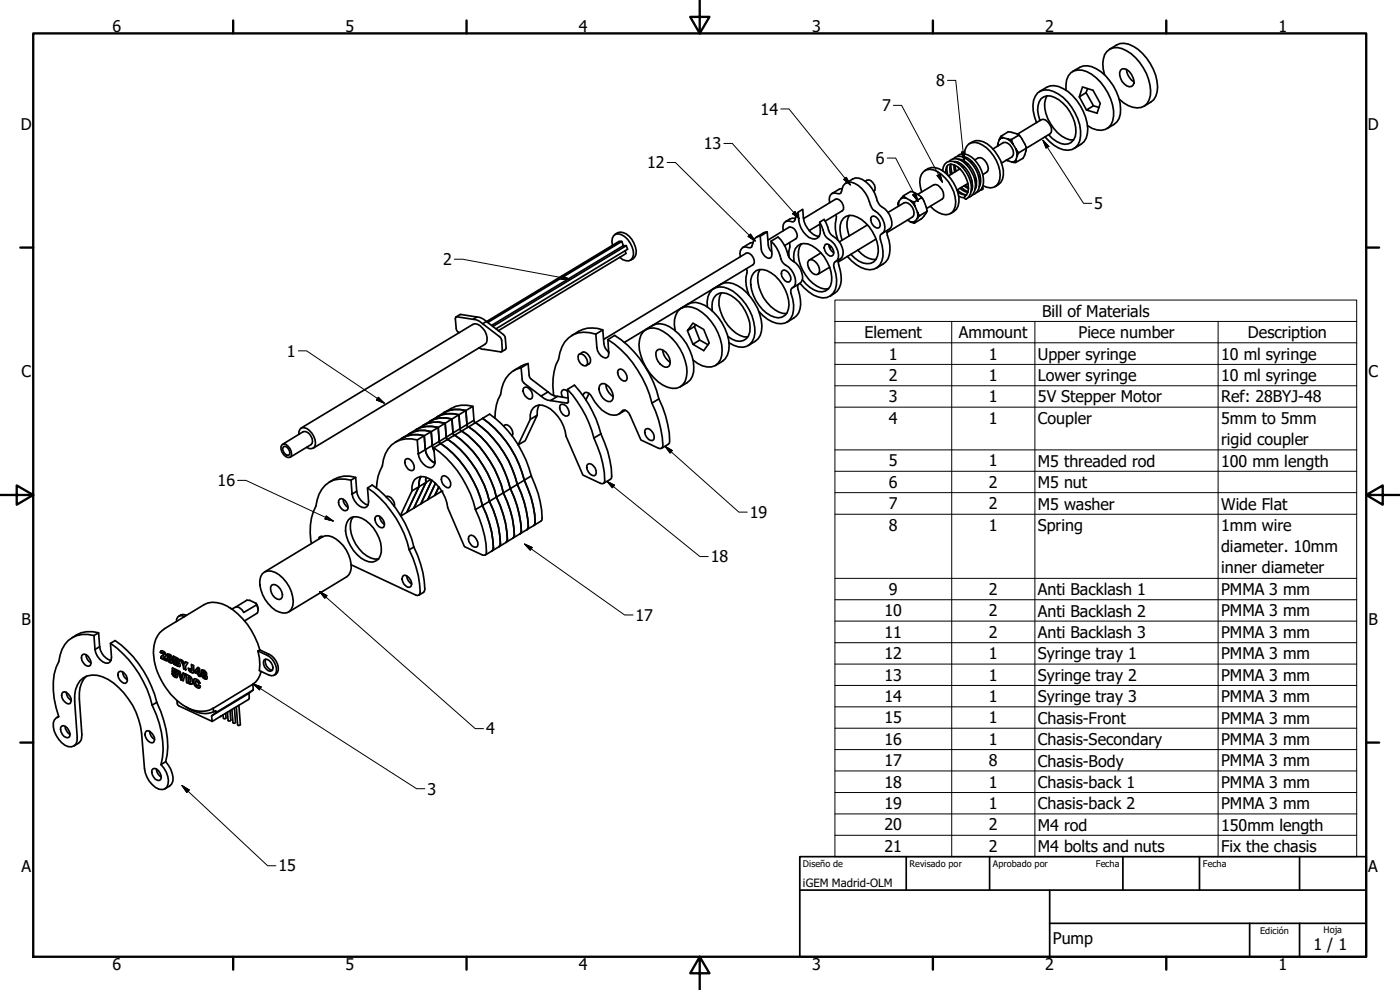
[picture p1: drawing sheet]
<svg xmlns="http://www.w3.org/2000/svg" width="420mm" height="297mm" viewBox="0 0 420 297" stroke-linecap="round" stroke-linejoin="round" font-family="sans-serif">
<!-- layer: Visible (ISO) -->
<g fill="none" stroke="#000" stroke-width=".51">
<path d="M333 14.8l2.1-1.3a4.9 4.9 0 0 1 5 .4 15 15 0 0 1 7.2 13.6 5.4 5.4 0 0 1-4 4.4M311.1 36.8a9.8 9.8 0 0 1-.4-7.9 3.9 3.9 0 0 1 5.5-1.4 14.8 14.8 0 0 1 8.1 13.3 4.2 4.2 0 0 1-2.1 3.9 4.2 4.2 0 0 1-4.4-.3l-1.4-.8-2.8-2.5M312 27.5a5.6 5.6 0 0 1 7.1-.9 14.9 14.9 0 0 1 7.2 13.6 5.5 5.5 0 0 1-4 4.4M312.1 36.2a6.7 6.7 0 0 1 .3-6.6 3.3 3.3 0 0 1 4.1-.3 11.7 11.7 0 0 1 6.2 11.6 3.4 3.4 0 0 1-5.6 1.6l-2.4-2.1M314.2 28.8a8.5 8.5 0 0 0 1.1 8.3 10.3 10.3 0 0 0 5.8 4.9h1.1M319.9 27.1a5.4 5.4 0 0 1 2.4-5.8 6.4 6.4 0 0 1 6.7 2.1 15.5 15.5 0 0 1 5.2 11.4 4.2 4.2 0 0 1-2 3.8 4.2 4.2 0 0 1-4.4-.1l-1.4-.8M321.9 21.4l2.1-1.2a4.9 4.9 0 0 1 5 .4 14.9 14.9 0 0 1 7.2 13.6 5.5 5.5 0 0 1-4 4.4M323.9 29.1l1-3 3.1 1 2.2 3.9-1 3-3.1-1 2.1-1.3 1.6 .5M326.4 26.6l-.5 1.2M328.2 31.7l-2.3-3.9-2 1.3 2.2 3.9M331.5 22.4a7.5 7.5 0 0 1 .7-7 4.4 4.4 0 0 1 5.9-.2 15.2 15.2 0 0 1 7.1 13.4 3.9 3.9 0 0 1-5.3 3.6l-2.7-1.4-1.3-1.1M336.3 21.1a1.7 1.7 0 0 1 2.6 .3 4.2 4.2 0 0 1 1.1 4.2 1.7 1.7 0 0 1-2.6-.4 3.9 3.9 0 0 1-1.1-4.1z"/>
<path d="M338.1 20.9a4.9 4.9 0 0 0 2.2 3.7M252.7 56.6l-.9 .2-2.1 1.3M253.8 55l2.1-1.3a3.5 3.5 0 0 1 3.9 .8 10 10 0 0 1 3.5 5.7 4 4 0 0 0 2.3 2.5 5.4 5.4 0 0 1 1.8 5.5l-2.6 1.8M259.7 54.4l.5-.3a1.92 1.92 0 0 1 2.2 1.4l.2 1.6-.3 .4M270.4 59.5l-.7 .9M271.1 58.7l.8 .7-1.5 .1zM271.1 58.7l2.2-1.2a5.9 5.9 0 0 1 4.8 6.1l-.2 .3a7.3 7.3 0 0 1-3.5 3.1M271.9 59.4l1.3 .8M275.4 58.3l4.8-2.8a2.1 2.1 0 0 1 2.5 1.4 2.33 2.33 0 0 1 .1 2.8l-4.7 2.8M276.4 59l.5 .6M276.6 57.6a6 6 0 0 1 .6-6.1 3.5 3.5 0 0 1 4.2 0 11.4 11.4 0 0 1 5.3 10.3 3.1 3.1 0 0 1-5.1 1.9l-2.4-1.8M276.6 59.3l-2.2 1.3"/>
<path d="M277.6 51.2a4.1 4.1 0 0 1 5.3 0 11.9 11.9 0 0 1 4.9 9.4 3.8 3.8 0 0 1-2.5 3.5M282.9 51.2a2.66 2.66 0 0 1 1.3-2.6 2.66 2.66 0 0 1 2.9 .2 9 9 0 0 1 4.2 9.3l-.5 .9-.8 .7-.5-.2-.1-.3a4 4 0 0 0 .9-4.9 6.9 6.9 0 0 0-4.7-5 1.53 1.53 0 0 0-1.8 1.7v1M284.2 49.8v1.3l.2 1.5M284.8 48.4a3.5 3.5 0 0 1 5.2 1 8.5 8.5 0 0 1 2.5 7.9l-1.1 1.6-.8 .4M285.8 52.1l-.4-2.8a4.2 4.2 0 0 0-.1 3.1M286.1 47.7a2.94 2.94 0 0 1 4.2 .2 8.8 8.8 0 0 1 3.5 8.7l-1.2 1.6-.8 .3M286.3 49.5l.2 2.1M286.4 48.5a5.8 5.8 0 0 1 4.7 4l.7 2.4a3.7 3.7 0 0 1-.3 2.6M286.5 48.6h.1M286.6 49.6l.4 1.8M287.3 46.9a2.94 2.94 0 0 1 4.2 .2 8.9 8.9 0 0 1 3.5 8.8l-.5 .9-1.5 1M287.3 57l1.2 1 1.3 .5"/>
<path d="M287.5 57.7l1.4 .6 1.2 .2M287.5 48.7v.3M287.6 47.8a6.3 6.3 0 0 1 5 4.8l.5 1.6v1.5l-.4 1.1M287.6 50.2l.2 .6M287.7 58.9l1.7 .5M287.7 47.8h.1M288.1 56.5l1.2 .8 1.1 .4M288.1 50.7l-3.4 2.1M288.5 56.2l2 1.4M288.9 47a5.8 5.8 0 0 1 4.6 4l.6 1.7 .2 1.5-.4 1.9M289.3 55.8l1.3 .8M289.3 50l-.4 .2"/>
<path d="M289.4 46.2a3 3 0 0 1 4.4-3.2 11 11 0 0 1 6.2 10.8 2.84 2.84 0 0 1-3.8 2.4l-1.2-.5M289.4 47.1v.2M289.7 48.5l.2 .8M289.8 55.5l.8 .7M290.5 55l-3.3 2M290.5 49.2l-.4 .3M290.9 43.1a4.7 4.7 0 0 1 6.5 1 10.5 10.5 0 0 1 3.5 9.7l-.5 .9-1.8 1.3M291.5 56.8h.2M291.5 56.9l.2 .1M291.5 55.7l.3 .2M291.7 54.3l-.4 .3M291.7 48.4l-.4 .4"/>
<path d="M292.5 48l1-.6a2.1 2.1 0 0 1 2.5 1.4 2.12 2.12 0 0 1 .1 2.9l-1.1 .7M292.7 56.2h.2M292.9 53.6l-.4 .2 .6 .5M294 55.1l.2 .1M294.1 52.9l-.3 .2M294.8 56.1l.2 .6-.5 .1M294.9 56.8l-.6 .3M298 44.7l3.1-1.9a2.99 2.99 0 0 1 2.9 3.9l-.3 .4-3.2 1.8M299.5 43.7v-.6l-.1 .8M299.9 41.9l-.4 1.2M300.4 40.9l.7 .4-.7 .2-.5 .4zM300.4 40.9l2.2-1.4a4.8 4.8 0 0 1 4.9 3.7l.3 .6a4.6 4.6 0 0 1-.8 3.7l-2.2 1.3"/>
<path d="M301.1 41.3l1.3 .4M302 48.1l.4 .1-.3-.1M302.4 41.7l1.2 .1 .4 1.4zM302.4 48.2l1.3 .4M303.7 48.6l.7-.1 .5-.4-.1 .7zM304 43.2l.9 1.6M304.9 44.8l.9 1-.6 1zM305.2 46.8l-.3 1.3M305.4 40.2l7.1-4.3a2.1 2.1 0 0 1 2.5 1.4 2.12 2.12 0 0 1 .1 2.9l-9.3 5.6M305.6 40.4l.5 .4M305.8 40.6l-2.2 1.2M307.9 44.1l.1 .5"/>
<path d="M183.8 73.6a2.38 2.38 0 0 1 1.7-3.4 6.1 6.1 0 0 1 4.4 7.1 1.9 1.9 0 0 1-3 .6l-.9-.7M184.5 70.3a2.88 2.88 0 0 1 4.3 .6 5.9 5.9 0 0 1 1.8 6.1l-1.4 1.1M186.6 72.4l.5 1.3-39.6 23.9M187.1 73.7h.9l-40.1 24.3M187.6 75.2l.3 .9-38.4 23.1M188 73.7l.3 1.1-39.5 23.9M225.9 72.8l-.9 .2-2.1 1.3M228.2 70.9a2.59 2.59 0 0 0-2.5 2.7l-.1 .6-.5 .1a2.31 2.31 0 0 0-2.5 .3l-.4 .6v1.8M230.3 69.6h-.7l-2.6 1.6M230.4 72.1l6.4-3.9a2.34 2.34 0 0 1 2.1 3.4l-3.4 2.1M231.4 72.4a12.2 12.2 0 0 1 3.3 6.1l.5 .6a6.3 6.3 0 0 1 3.5 6.1l-.3 .7a1.6 1.6 0 0 0-1 2.2 8.8 8.8 0 0 1-.1 7.5 4 4 0 0 1-5.5 1l-2.8-1.9-1.3-1.3M231.6 75.6l-.9-1.4-.4-4.6-2.1 1.3 .3 3.8a3.3 3.3 0 0 0 2.3 2.8l.5-.2 .3-.4-.2-4.5 2.1-1.3a12.2 12.2 0 0 1 3.3 6.1l.5 .6a6.5 6.5 0 0 1 3.6 5.9l-.8 1.3"/>
<path d="M236.9 72.8l.1 1.3-.3 1.4 .1 1.6M238.3 78.5a4.6 4.6 0 0 1 2-5.3 5 5 0 0 1 4.7 1.4 10.9 10.9 0 0 1 4.2 11.2 3.2 3.2 0 0 1-4.8 1.2l-2.5-1.7-1.1-1.4M238.7 65.6l-.8-.1-.7 .1-1.4 .9M239.5 63.7l-.4 .6-.5 1.6-.6 .7a2.01 2.01 0 0 0-2.9 .8v1.9M240.5 73.1a7.6 7.6 0 0 0 .4 8 9.8 9.8 0 0 0 6.7 5.6l1.1-.1M241.2 65.6l9.5-5.8a1.97 1.97 0 0 1 2.3 1.8l.1 1.3-.3 .3-5.2 3.1M242.7 78.2a1.78 1.78 0 0 1 2.5 .8 2.71 2.71 0 0 1 .5 3.1 1.67 1.67 0 0 1-2.5-.8 2.8 2.8 0 0 1-.5-3.1zM245.9 70.9a6.1 6.1 0 0 1-4.8-5.6l-.2-2.5-1.4 .9a8.4 8.4 0 0 0 3.3 7.5 2.09 2.09 0 0 0 2.5 .3 2.09 2.09 0 0 0 .9-2.4l-.2-2.4 1.3-.9 1.1 2.3a4.1 4.1 0 0 0 2.5 3.4 5.2 5.2 0 0 1 1.8 5.6l-1.8 1.4M246 66.7l1 2.3a4.2 4.2 0 0 0 2.6 3.4 4.9 4.9 0 0 1 1.6 5.8 1.54 1.54 0 0 0-.9 2.1 8.7 8.7 0 0 1-.2 7.6 3.8 3.8 0 0 1-4.5 1.2 12.3 12.3 0 0 1-5.5-4.1M246 67.3l-3.2 1.9M246.4 75.9l-3.5 2.1M247.7 73.3a2.19 2.19 0 0 1 2.5 2.1l-.2 1.2-.4 .2a2.38 2.38 0 0 1-1.9-3.5z"/>
<path d="M248.7 73.4a3.2 3.2 0 0 0 1.6 2.5M249 60.8a2.01 2.01 0 0 1 1.6-2.9l1.3 .3 .4-.2 .2-.5a2.66 2.66 0 0 1 3-2.8 8.6 8.6 0 0 1 5.7 6.8 3.7 3.7 0 0 0 2.3 2.4 5.1 5.1 0 0 1 1.7 5.8 1.55 1.55 0 0 0-1 2.2 8.9 8.9 0 0 1-.1 7.5 4.2 4.2 0 0 1-5.7 .8l-1.4-.8-2.7-2.5M249.5 74l-.5 .3M250.8 64.4l.2 .7a11.4 11.4 0 0 0 .5 7M251.8 77.9a3.3 3.3 0 0 0 .4 3.2 6.1 6.1 0 0 1-3.1 7.8M252.7 72.1a7 7 0 0 1 .4-6.6 3.3 3.3 0 0 1 4.1-.4 12.1 12.1 0 0 1 6.4 10.5 3.3 3.3 0 0 1-4.6 3.3l-1.3-.6-2.4-2M254.9 64.6a6.7 6.7 0 0 0-.1 6.2M257.4 75a6.9 6.9 0 0 0 5.5 2.8M260.3 67.5l-8.4 5.1M261.7 64.9a2.35 2.35 0 0 1 2.3 3.3 1.43 1.43 0 0 1-2.1-.8 1.86 1.86 0 0 1-.2-2.5zM262.9 71.7l-11.3 6.9M266.4 69.1a3.1 3.1 0 0 0 .4 3.1 6.3 6.3 0 0 1-3.8 8.2"/>
<path d="M266.5 63.7l4.8-2.8a2.9 2.9 0 0 1 2.9 3.8l-.4 .4-7.6 4.7M269.7 60.4l-.1 1.4-.1-.9zM272.4 66l.8 .5M273.2 66.5l.8 .2 .6-.3-.2 .6zM273.2 60.2l1.2 .4 .2 1.4zM274.6 62l.7 1.6M275.3 63.6l.7 1.1-.7 .8zM275.3 65.5l-.7 .9M278.2 63.2v.2l-2.2 1.3M136.8 95.1l1.4-.8 4.9 .8M142 95.8l1.9 .6 .9 .7M143.1 95.1l-1.1 .7-5.2-.7-.1 .5 .2 2.9a1.43 1.43 0 0 0 .9 1.3"/>
<path d="M143.1 95.1l.9 .1 2 1.2M146 96.5l39.9-24.1h.7l-40.2 24.4M180.9 99a9.1 9.1 0 0 0-9.3 1.7M193 99.6a4.4 4.4 0 0 1 6-.2 15.5 15.5 0 0 1 7.2 12.2 4.5 4.5 0 0 1-3.3 4.9 8 8 0 0 1-6.7-3.2 14.4 14.4 0 0 1-4.2-11.5l.3-1.2zM193.8 98.9a5.9 5.9 0 0 1 8.5 .1 15.1 15.1 0 0 1 5.9 12.7 5.5 5.5 0 0 1-4 4.4M202.6 99.2a6.3 6.3 0 0 1 1.7-6.6 5.5 5.5 0 0 1 6.5 1.2 14.9 14.9 0 0 1 5.8 12.9 3.9 3.9 0 0 1-5.8 3.1l-2.8-1.7M204.4 92.5a5.9 5.9 0 0 1 8.5 .1 14.8 14.8 0 0 1 5.8 12.7 5.6 5.6 0 0 1-3.9 4.4M206.3 99.2l1.7 4.1M208.4 98l-2.1 1.2 1.7-2.2 3.2 1.9 1.7 4-1.7 2.3-3.2-1.9 2-1.3 2.5 1.4M208.4 98l1.6 4M208.8 97.5l-.4 .5M212.3 92.1a5.2 5.2 0 0 1 2.4-5.8 6.3 6.3 0 0 1 6.6 2.1 14.1 14.1 0 0 1 5 12.9 4 4 0 0 1-6.1 2.3l-1.4-.7"/>
<path d="M213.7 93.3a4.6 4.6 0 0 1 2.1-5.3 7.4 7.4 0 0 1 7.1 4 9.3 9.3 0 0 1 1.8 8.7 3.3 3.3 0 0 1-5 1.1l-1.3-.8M214.2 86.6a6.1 6.1 0 0 1 8.6 0 14.8 14.8 0 0 1 5.7 12.7 5.5 5.5 0 0 1-4 4.4M216.5 87.9a7.2 7.2 0 0 0 .2 6.8 11.1 11.1 0 0 0 6.6 6.4h1.1M224 80.6l.2 1.3a9.7 9.7 0 0 0 .6 6.7M226.2 81.9a3.3 3.3 0 0 1 4-.7 11.7 11.7 0 0 1 6.4 11.6 3.3 3.3 0 0 1-5.4 1.9 12.1 12.1 0 0 1-5.9-10.6l.3-1.2zM228.1 80.9a7 7 0 0 0 .2 6.8 10.5 10.5 0 0 0 6.6 6.3l1.2 .1M234.9 81.1a2.3 2.3 0 0 1 2.2 3.3l-.4 .2a2.69 2.69 0 0 1-2.1-3.1zM239.6 85.3a3.3 3.3 0 0 0 .4 3.1 6.2 6.2 0 0 1-3.8 8.2M240.1 85l-2.1 1.3M249 80.2l-3.5 2.1M143.8 104.4l.8 .4 5.7 .8 .4-.3-.1-3.2-.4-.8-5.4-4.2 1.2-.7 5.1 4 .5 .6 .2 3.7-1.2 .8M156.4 110.3a8.1 8.1 0 0 0-6.2 8 13.8 13.8 0 0 0-1.7 7.1"/>
<path d="M156.4 110.3l2.1-1.2 .3 3.5 .3 .8 5.4 4.2-2.1 1.3-5.1-3.9-.5-.7zM157.4 116.3a1.8 1.8 0 0 1 2.1 1.2 1.57 1.57 0 0 1-.2 2.2 2.67 2.67 0 0 1-2.3-3.1zM158.5 109.1l-1.1 .3-3.3 1.8M162.4 118.9l1.9 1.2 .9 .1M164.5 117.6l.9 .7 1.9 .6M170.3 116.8a34.3 34.3 0 0 1 7.9 14.6M170.4 117.4l-1.2-.5-.5 .2-.2 .6 .3 1.5M170.5 119.4l-3.2-.5-2.1 1.3 5.2 .7 .2-.5-.3-3.6 2.1-1.2a34.3 34.3 0 0 1 7.9 14.6M173.6 106.5a1.37 1.37 0 0 1 2.1 .6 1.87 1.87 0 0 1 .3 2.6 2.32 2.32 0 0 1-2.4-3.2zM173.9 106.3l.9-.6a1.7 1.7 0 0 1 2 1.1 1.85 1.85 0 0 1 0 2.3l-.9 .6M176.8 118l-1 2M178.8 100.3l.3 4a3.6 3.6 0 0 0 2.6 3.1l.6-.2 .3-.5-.2-4.8 2.1-1.3a31.3 31.3 0 0 1 13.2 19.1 28.7 28.7 0 0 1 3.2 13.2l-2.4 1.6"/>
<path d="M178.8 100.3l2.1-1.3 .3 4a3.9 3.9 0 0 0 1.5 2.7M178.8 100.3a7.7 7.7 0 0 0-10.1 3.8l-1.1 3.7a17 17 0 0 0-1.4 10.9M180.1 115.4a1.81 1.81 0 0 1 2.7 .7 3.7 3.7 0 0 1 .8 4.1 1.95 1.95 0 0 1-2.6-.7 3.7 3.7 0 0 1-.9-4.1zM181.2 101.8l42.7-25.8a2.4 2.4 0 0 1 2.4 3l-.3 .4-38.6 23.3M181.9 115.4a4.3 4.3 0 0 0 2.1 3.6M182.4 101.9a31.6 31.6 0 0 1 13.2 19.1 28.7 28.7 0 0 1 3.2 13.2l-.7 .4-.5-.1-5.3-2.5-3.2-7.4a2.15 2.15 0 0 0-2.1-1.6 3.5 3.5 0 0 1-5.2 .8 13.5 13.5 0 0 1-4.6-5.3l-1.2-.8-.8 .4-.3 .6M182.7 105.6h-.1M185.7 110.9a1.71 1.71 0 0 1 2.1 1.2 1.46 1.46 0 0 1-.2 2.2 2.69 2.69 0 0 1-2.2-3.1zM197.2 105.1a1.89 1.89 0 0 1 2.6 .6 3.7 3.7 0 0 1 1 4.1 1.85 1.85 0 0 1-2.7-.6 3.6 3.6 0 0 1-.9-4.1zM197.7 119.7l-2.1 1.3M198.9 105a4.9 4.9 0 0 0 2.2 3.7M84.6 133.5a1.66 1.66 0 0 1 2.4 1 1.93 1.93 0 0 1 0 2.7 2.61 2.61 0 0 1-2.4-3.7z"/>
<path d="M84.8 133.3l6.2-3.8a2.63 2.63 0 0 1 2.3 3.9l-6.2 3.8M85.2 134a1.85 1.85 0 0 1 1.7 2.4l-.4 .2a1.83 1.83 0 0 1-1.3-2.6zM89.7 130.4a1.58 1.58 0 0 1 .5-1.8 1.58 1.58 0 0 1 1.9 0 5.1 5.1 0 0 1 2.5 5.2 1.61 1.61 0 0 1-2.6 .4M90.4 128.4l51.5-31.1a2.4 2.4 0 0 1 2.9 1.1 4.5 4.5 0 0 1 1.2 4.5l-52 31.6M121.9 137.7a1.71 1.71 0 0 1 2.1 1.2 1.46 1.46 0 0 1-.3 2.3 2.69 2.69 0 0 1-2.2-3.1zM125.2 132a8 8 0 0 0-10.5 7.8 13.7 13.7 0 0 0-1.7 6.7M125.2 132l2.1-1.3 .3 4.2-2.1 1.3zM127.3 130.7a8.3 8.3 0 0 0-6.6 .7M127.3 130.7l2.1-1.2 .3 4.2-2.1 1.2zM127.6 134.9a5.4 5.4 0 0 0 2.9 4M129.4 129.5a8 8 0 0 0-6.6 .7M129.4 129.5l2.1-1.2 .3 4.1-2.1 1.3z"/>
<path d="M129.7 133.7l.6 1.7M130.2 134.4a31.4 31.4 0 0 1 12.5 18.5M131.2 125.1l-12.6 7.6M131.5 128.3a8.7 8.7 0 0 0-6.6 .6M131.5 128.3l2.1-1.3 .3 4.2-2.1 1.2zM131.8 132.4l.2 .9M132.3 133.1l-2.1 1.3 .4 4.1a1.6 1.6 0 0 1-.9 1.7 1.6 1.6 0 0 1-1.9-.3 5.4 5.4 0 0 1-2.3-3.7M132.3 133.1a32.1 32.1 0 0 1 12.5 18.6M133.2 123.8l-2 1.3M133.6 127a8.6 8.6 0 0 0-6.6 .6M133.6 127l2-1.3 .4 4.2-2.1 1.3zM133.9 131.2l.2 .8"/>
<path d="M134.4 131.8a32.1 32.1 0 0 1 12.5 18.6 26.7 26.7 0 0 1 3.2 13.2l-.3 .4M135.6 125.7a8.5 8.5 0 0 0-6.5 .7M135.6 125.7l2.1-1.3 .3 4.2-2 1.3zM136 129.9l.2 .8M136.5 130.5a32.1 32.1 0 0 1 12.5 18.6 26.7 26.7 0 0 1 3.1 13.3l-.2 .3M136.5 130.5l-4.2 2.6M137.7 124.4a8.5 8.5 0 0 0-6.5 .7M137.7 124.4l2.1-1.2 .3 4.2-2.1 1.2zM138 128.6l.3 .9M138.6 129.3a32.2 32.2 0 0 1 12.5 18.6 26.7 26.7 0 0 1 3.1 13.2l-.3 .4M138.6 129.3l8.3-5a32.2 32.2 0 0 1 12.5 18.5M138.6 129.3l-2.1 1.2"/>
<path d="M139.8 123.2a8.7 8.7 0 0 0-6.6 .6M139.8 123.2l2.1-1.3 .3 4.2-2.1 1.3zM140.1 127.4l.2 .8M140.7 128.1a32.2 32.2 0 0 1 12.5 18.5 28.7 28.7 0 0 1 3.1 13.3l-.3 .3M141.9 121.9a9.3 9.3 0 0 0-8.7 1.9M142.2 126.1l.2 .9M142.7 126.8a32.2 32.2 0 0 1 12.6 18.5 28.7 28.7 0 0 1 3.1 13.3l-.3 .3M144.8 125.5a32.2 32.2 0 0 1 12.6 18.6 28.7 28.7 0 0 1 3.1 13.2l-.3 .4M151.2 127.9l.3-.4a2.38 2.38 0 0 1 2.2 3.3M159.1 125.8a3.3 3.3 0 0 1 1.1-3.6 3.3 3.3 0 0 1 3.8-.2 11.5 11.5 0 0 1 5.9 8.9l5 11.6 5.3 2.5h1l.2-.4a28.7 28.7 0 0 0-3.2-13.2M159.1 125.8l2.1-1.2-3.6 7.7-2.1 1.2zM161.8 121.5l-.4 .9-.2 2.2"/>
<path d="M168.3 121.3a2.35 2.35 0 0 1 2.3 3.3 1.35 1.35 0 0 1-2.1-.7 1.95 1.95 0 0 1-.2-2.6zM176.5 139.2a1.8 1.8 0 0 1 2.1 1.2 1.57 1.57 0 0 1-.2 2.3 2.67 2.67 0 0 1-2.3-3.1zM180.3 130.2a29.1 29.1 0 0 1 3.2 13.2l-2.4 1.6M180.3 130.2l-2.1 1.2M187.6 123.1l-1.8 1.1M193.9 128.7a1.78 1.78 0 0 1 2.1 1.3 1.48 1.48 0 0 1-.2 2.2 2.67 2.67 0 0 1-2.3-3.1zM102 149.7a2.35 2.35 0 0 1 2.3 3.3 1.35 1.35 0 0 1-2.1-.7 1.94 1.94 0 0 1-.2-2.6zM103 149.8a2.9 2.9 0 0 0 1.5 2.5M104.6 155.9a3.2 3.2 0 0 1 4-.4 11.3 11.3 0 0 1 5.8 10.2 3.1 3.1 0 0 1-4.9 2.4 11.4 11.4 0 0 1-5.7-10.1zM105.3 144.1a7.6 7.6 0 0 0-10.1 5.9l-.4 1.9a16.4 16.4 0 0 0-1.3 11.2M105.3 144.1l1.4-.9 .4 4.2-1.4 .9zM105.7 148.3a4.6 4.6 0 0 0 3.8 4l.6-.3 .4-.6 .1-.9-.3-4.1 1.4-.9a32.1 32.1 0 0 1 12.5 18.6"/>
<path d="M106 155.1a6.3 6.3 0 0 0 0 6.6 9.5 9.5 0 0 0 6.5 6.1l1.1-.1M106.7 143.2a8.5 8.5 0 0 0-8 1.5M107.1 147.4a4.8 4.8 0 0 0 3.4 4.1M110.3 146.4a32.2 32.2 0 0 1 12.5 18.6M112.9 154.9a1.78 1.78 0 0 1 2.2 1.2 1.48 1.48 0 0 1-.3 2.3 2.67 2.67 0 0 1-2.2-3.2zM113.9 154.9a3.1 3.1 0 0 0 1.5 2.4M115.9 149a2.33 2.33 0 0 1 2.5 2.9M120.2 154.6l3.4-7.3 2.1-1.3-3.6 7.7-1.8 1.1M123.6 147.3a3.6 3.6 0 0 1 2.6-4.3 8.1 8.1 0 0 1 6.6 4.8l.8 1.5 .8 3 5 11.7 5.3 2.5 .5 .1 .7-.4a28.3 28.3 0 0 0-3.2-13.3M125.7 146l2.1-1.2-3.6 7.6-2.1 1.3zM126.3 143l-.6 1.9v1.1M127.8 143.2v1.6"/>
<path d="M127.8 144.8l-3.6 7.6 2.1-1.2 3.3-7.1-3.3 7.1 2.1-1.3 2.3-4.9-2.3 4.9 2.1-1.3 1.2-2.5-1.2 2.5 2.1-1.2M129.2 143.9l-1.4 .9M132.8 142.9a2.28 2.28 0 0 1 2.3 3.1l-.4 .4a2.43 2.43 0 0 1-1.9-3.5zM144.8 151.7a26.7 26.7 0 0 1 3.2 13.2l-.3 .4M144.8 151.7l-2.1 1.2M159.4 142.8a28.7 28.7 0 0 1 3.2 13.3l-8.7 5.4M159.4 142.8l-14.6 8.9M78.7 172.1a3.2 3.2 0 0 1 3.9-.3 10.2 10.2 0 0 1 5.3 9.9 2.69 2.69 0 0 1-4 2 9.8 9.8 0 0 1-5.7-10.7zM79.4 171.6l17.4-10.5a3.8 3.8 0 0 1 4 .6 10 10 0 0 1 4.4 9.9l-.5 .9-.7 .6-17.4 10.5M81.5 175.6a2 2 0 0 1 2.6 1 2.05 2.05 0 0 1-.2 3.3 3.1 3.1 0 0 1-2.4-4.3zM96.9 161h-.8l-.5 .8M121 172.7a2.19 2.19 0 0 1 2.5 2l-.2 1.2-.4 .3a2.38 2.38 0 0 1-1.9-3.5z"/>
<path d="M122 172.8a3.2 3.2 0 0 0 1.6 2.4M122.8 165a26.7 26.7 0 0 1 3.2 13.2l-.3 .3h-.9l-19.4-9M124.2 164.1a26.7 26.7 0 0 1 3.2 13.2l-.3 .4-1.4 .8M124.2 164.1l-1.4 .9M141 160.7a2.35 2.35 0 0 1 2.3 3.2 1.43 1.43 0 0 1-2.1-.7 1.86 1.86 0 0 1-.2-2.5zM151.9 162.7l-6.3 3.8M153.9 161.5l-2 1.2M24.8 196.4a2.35 2.35 0 0 1 2.3 3.2 1.43 1.43 0 0 1-2.1-.7 1.86 1.86 0 0 1-.2-2.5zM25.8 196.5a2.94 2.94 0 0 0 1.5 2.4M28.2 190.7a7.7 7.7 0 0 0-10.2 5.9l-.3 1.9a19.1 19.1 0 0 0-.9 13.8l.9 2.8a2.39 2.39 0 0 0-1.7 2.9 7.6 7.6 0 0 0 4.4 6 2.21 2.21 0 0 0 2.8-2.8l-.8-10.6a7.8 7.8 0 0 1 2.6-7.2 6.9 6.9 0 0 1 7.4 .4 22.4 22.4 0 0 1 10.1 16.1l.9 10.8a7.6 7.6 0 0 0 4.3 6.1 1.91 1.91 0 0 0 2.7-1.5 6.6 6.6 0 0 0-2.1-5.9M28.5 194.9a4.5 4.5 0 0 0 3.9 4.1l.6-.3 .3-.7 .2-.8-.4-4.2 1.4-.8a32.2 32.2 0 0 1 12.6 18.5M29.6 189.9a8.8 8.8 0 0 0-8 1.5"/>
<path d="M29.9 194a4.8 4.8 0 0 0 3.4 4.2M29.9 194l-.3-4.1-1.4 .8 .3 4.2M29.9 194l-1.4 .9M33.1 193a32.2 32.2 0 0 1 12.6 18.6M48.1 195.8l.2-.5a1.18 1.18 0 0 1 1.2 .4 1.18 1.18 0 0 1 .1 1.3l-.6 .3 .9 .4 .1 .6-1.7-.8M48.1 195.8l.7 .3 .1-.3 .2 .2a.79 .79 0 0 1-.7 1l-.1 .5M48.1 195.8l.7 .2M48.3 197.5l1.7 .7M48.4 195.3l-.2 .5M48.7 196.7l-.4 .7M48.8 195.8l.5 .3-.2 .4M49.1 197.2h.1"/>
<path d="M49.6 197l-.4 .2M50.2 196.3a1.04 1.04 0 0 1 1.1 .3 1.04 1.04 0 0 1 .2 1.1l.3 .5v.5a1.15 1.15 0 0 1-1.2-.2 1.15 1.15 0 0 1-.3-1.2l.2-.1zM50.3 196.2l.2 1M50.4 197.3a1.27 1.27 0 0 0 1.4 1.6M50.7 196.7l.4 .1v.5l-.4-.2zM50.7 196.7l.5 .1-.1 .5M50.8 197.7l.4 .2v.5l-.4-.2zM50.8 197.7l.4 .2 .2 .3-.2 .2M51.6 197.7h-.1M52.1 196.9l.2 2.4M52.3 199.3h.1M52.3 199.3l1.7 .6"/>
<path d="M52.8 197.7l.5 .6-.5-.1zM52.8 197.7l.5 .2v.4M52.8 198.6l.6 .3v.4l-.6-.2zM52.8 198.6l.6 .3v.4M53.7 198.7l.4 .8-.3 .5-1.5-.7M53.7 198.7l.2-.1v-.3a2.25 2.25 0 0 0-1.8-1.4l.2 2.4M53.8 198.7h-.1M54.1 197.9l.7 .3 .5 1 .3-.6 .8 .3-.7 1 .1 1.1-.7-.4-.1-1zM54.2 197.9l.9 1.7M55 199.6l.1 1 .7 .3M55.4 185a1.48 1.48 0 0 0-1.8-.1 1.48 1.48 0 0 0-.6 1.6M55.7 198.6l-.4 .6"/>
<path d="M55.9 184.6a1.92 1.92 0 0 0-2.2 .3M57.5 199.4l.6 .3 .1 1.8-.4 .4-.9-.5-.4-.9 .6 .2 .4 .5zM57.5 199.4v1.8M69 182.4l.5 .3M76.8 181l.5 1 .2 1M76.8 181l-1.8-.9h-.9l-3.3 2M76.8 181l.2 .5M77 181.5l-3.8 2.3a2.11 2.11 0 0 0-3.6-1.1M77 181.5a2.42 2.42 0 0 1 .2 2.4l-3.8 2.4M77.4 195.3a7.2 7.2 0 0 1 5.4 4.5 1.94 1.94 0 0 1-1.3 2.9l-3.6-1.5v-3.8zM78 195a21.1 21.1 0 0 0-11.3-13.8 6.4 6.4 0 0 0-5.4 .2l-11.8 7.2a9 9 0 0 0-3.2 9.6 20.8 20.8 0 0 0 10.6 14.4 7.8 7.8 0 0 0 7.1-.1M78 195a7.2 7.2 0 0 1 5.3 4.3 2.47 2.47 0 0 1-1 3.3"/>
<path d="M78 195l-.6 .3M79.2 198l.4-.2a2.67 2.67 0 0 1 2.3 3.1l-.4 .4a1.8 1.8 0 0 1-2.1-1.2l-.3-1.5zM79.8 197.8a2.59 2.59 0 0 0 1.9 3.3M17.6 214.9l-.6 .4M18.5 217.9a2.35 2.35 0 0 1 2.3 3.2 1.46 1.46 0 0 1-2.1-.7 1.94 1.94 0 0 1-.2-2.5zM18.9 207.7a1.8 1.8 0 0 1 2.1 1.2 1.57 1.57 0 0 1-.2 2.3 2.43 2.43 0 0 1-1.9-3.5zM19.6 217.9a3.3 3.3 0 0 0 1.4 2.5M19.9 207.7a2.92 2.92 0 0 0 1.5 2.5M25.9 202.9a8.1 8.1 0 0 0-2.1 6.8l.8 10.7a3 3 0 0 1-2.4 3.4M35.8 201.5a1.8 1.8 0 0 1 2.1 1.2 1.57 1.57 0 0 1-.2 2.3 2.67 2.67 0 0 1-2.3-3.1zM36.8 201.5a3.1 3.1 0 0 0 1.4 2.5M43.9 219.4a1.78 1.78 0 0 1 2.1 1.2 1.52 1.52 0 0 1-.2 2.3 2.43 2.43 0 0 1-1.9-3.5z"/>
<path d="M44.9 219.4a2.94 2.94 0 0 0 1.5 2.5M45.7 211.6a26.9 26.9 0 0 1 2.6 17.8M47.1 210.7a26.8 26.8 0 0 1 2.6 17.8M47.1 210.7l-1.4 .9M51.7 202.1a1.53 1.53 0 0 0 1.4 1.1M51.8 200.4l1.3 .6v.6l-.9-.4v.3a1.03 1.03 0 0 1 1 .6 1.03 1.03 0 0 1-.3 1.2 1.57 1.57 0 0 1-1.3-1.2l.6 .2 .3 .5 .2-.1-.1-.7-.9-.3zM51.8 201.6l1 .5-.1 .7M51.8 200.5l-.1 1.2M52.2 201.2l.9 .3M53.3 201.2l.7 .3 .6 1.9 .3-1.5 .7 .3-.6 2.1-.7-.4zM53.5 201.2l.9 2.7M54.3 203.9h.1"/>
<path d="M54.4 203.9l.7 .3M55 201.9l-.4 1.5M55.8 202.3a2.09 2.09 0 0 1 1.7 3l-1.5-.5zM55.9 212.1a8.7 8.7 0 0 0 8.3 1.4M55.9 202.4l.2 2.3M56.1 204.7l1.5 .5M56.1 204.7l-.1 .1M56.5 203.2l.5 .3 .1 .7v.4l-.5-.1v-1.4l.5 .4v1.1M56.6 200.6a1.4 1.4 0 0 0 1.4 1.3M58.2 203.8a1.44 1.44 0 0 1 1.8 1.2l-.5-.2-.3-.3h-.5l.3 1.1 .3 .2 .3-.3 .5 .4-.1 .4a1.77 1.77 0 0 1-1.8-2.5zM58.4 203.7a1.84 1.84 0 0 0 1.5 2.7M58.5 201.8h.1"/>
<path d="M58.5 201.2v.1M58.8 204.3h.3l.5 .5M58.9 201.5l.6-.5v.8zM59.4 200.3l.5 .2 .1 1.5 .3 .2v.5l-.2-.1v.4l-.5-.3v-.4l-1.1-.5v-.5zM59.4 200.3l-.9 .9v.6l1.1 .5v.4M59.4 201l.1 .8M59.5 204.8h.1M59.6 202.3h.1M59.6 202.7h.1M59.6 204.8l.4 .1M59.6 202.7l.5 .2M59.6 205.5l-.2 .3"/>
<path d="M60.1 202.6h.2M60.6 201a1.19 1.19 0 0 1 1.3 1.4l-.1 .2 .4 .5-.2 .7a1.35 1.35 0 0 1-1.4-1.7l.2-.1-.3-.7zM60.6 201l-.1 .5 .3 .5M60.6 202a1.29 1.29 0 0 0 1.4 1.7M61 201.5l.4 .2v.4l-.3-.2zM61.1 202.5l.4 .2v.5l-.3-.2zM61.1 201.5l.4 .2-.1 .4M61.2 202.5l.4 .2-.1 .5M61.9 202.5l-.1 .1M64 212.5l.2 1M64.8 213.8l-1.3 1 .2 1.7M66.4 214.8l-.4 .2"/>
<path d="M67.8 214v1.6l-.4 .1-.3-.2-.2-1M69 213.2l.2 3.1h-.6l-.1-.2-.2-2.4M70.4 212.4l.3 4.4-.4 .2-.4-.2-.3-3.9M71.7 211.6l.4 5.8-.3 .3-.5-.2-.4-5.4M74.7 208l-11.2 6.8M75.8 205.3l.2 1.7-11.2 6.8v-.5l-.6 .2M75.8 205.3l-11.8 7.2M76 207l-1.3 1 .1 1.6-.2 .3-10.9 6.6-10-4.7-.5-.6-.1-1M78.4 201.5a6.1 6.1 0 0 1-2.6 3.8M45.9 230.7a1.71 1.71 0 0 1 2.1 1.2 1.46 1.46 0 0 1-.2 2.3 2.69 2.69 0 0 1-2.2-3.1zM46.9 230.7a3.1 3.1 0 0 0 1.5 2.5M49.7 228.5a7.8 7.8 0 0 1 2.2 5.9l-.4 .9-.6 .5-1.4 .9"/>
<path d="M49.7 228.5l-1.4 .9"/>
</g>
<circle cx="132.6" cy="147.4" r=".25" fill="#000"/>
<g fill="none" stroke="#000" stroke-width=".3">
<path d="M234.3 32.7h2.5l18.4 22.8M268.1 31.6h2.5l12.2 23.1M284.4 24.1h2.4l2.5 24M200.2 48.8h2.5l23.9 23.5M217.2 43h2.6l20.1 22.6M253.2 53.8l.8-.6 1.2 2.3zM266.3 47.4h2.5l6.7 13M273.9 58.5l.9-.5 .7 2.4zM281.2 52.7l.9-.5 .7 2.5zM288.5 45.6h1.1l-.3 2.5zM313 42.1l1.8 1.8-.9 .5zM313 42.1l12.2 18.9h2.5"/>
<path d="M136.3 77.8h2.5l32.2 5.9M224.5 70.9l.7-.7 1.4 2.1zM238.6 63.4l1.3 2.2-2-1.5zM168.6 82.8l2.4 .9-2.6 .1zM250.6 96.4v-6.4h156.6v6.4M250.6 96.4h156.6v6.5M250.6 96.4v160.6h156.6v-154.1M285.6 96.4v160.6M310.6 96.4v160.6M365.6 96.4v160.6M89.5 105.3h2.5l23.3 15.7M113.5 119.2l1.8 1.8-2.3-1z"/>
<path d="M250.6 102.9h156.6M250.6 109.3h156.6M250.6 115.7h156.6M199.6 133.9l2.1 1.3-.6 .7zM199.6 133.9l22.1 19.8h2.6M250.6 122.2h156.6M250.6 135h156.6M71.3 144.1h2.5l26.2 12.2M97.9 154.8l2.1 1.5-2.5-.6zM182.2 144.4l2.2 1.2-.6 .8zM182.2 144.4l27.9 22.6h2.4M250.6 141.4h156.6"/>
<path d="M250.6 147.8h156.6M250.6 154.3h156.6M95.9 177.5l2.2 1.2-.6 .8zM95.9 177.5l46.7 41.1h2.5M157.4 163.2l2.3 1.1-.6 .8zM157.4 163.2l30.1 21.3h2.5M250.6 173.5h156.6M250.6 179.9h156.6M250.6 186.4h156.6M250.6 192.8h156.6M250.6 199.2h156.6M76 205.2l2.4 .9-.5 .9z"/>
<path d="M76 205.2l49 31.5h2.5M250.6 205.7h156.6M250.6 212.1h156.6M250.6 218.5h156.6M54.6 235.7l2.2 1.3-.7 .8zM54.6 235.7l25.7 24.1h2.5M250.6 224.9h156.6M250.6 231.3h156.6M250.6 237.8h156.6M250.6 244.2h156.6M250.6 250.6h156.6"/>
</g>
<!-- layer: Borde (ISO) -->
<g fill="none" stroke="#000" stroke-width=".7">
<path d="M10 10h400v277.1h-400zM70 6.1v3.9M140 6.1v3.9M210 0v10l-2.9-4.9h5.8l-2.9 4.9M280 6.1v3.9M350 6.1v3.9M6.1 74.3h3.9M410 74.3h3.9M0 148.5h10l-5-2.8v5.7l5-2.9M410 148.5l5 2.9v-5.7l-5 2.8h10M6.1 222.8h3.9M410 222.8h3.9"/>
<path d="M70 287.1v3.8M140 287.1v3.8M210 287.1l2.9 4.9h-5.8l2.9-4.9v9.9M280 287.1v3.8M350 287.1v3.8"/>
</g>
<path d="M240 257h170v30.1h-170zM272 257v10.1M297 257v10.1M337 257v10.1M360 257v10.1M390 257v10.1M240 267.1h170M315 277h95M315 267.1v20M375 277v10.1M390 277v10.1" fill="none" stroke="#000" stroke-width=".51"/>
<g fill="#000" stroke="#000" stroke-width=".3">
<path d="M253.2 53.8l2 1.7zM253.2 53.8l.8-.6 1.2 2.3zM273.9 58.5l1.6 1.9zM273.9 58.5l.9-.5 .7 2.4zM281.2 52.7l1.6 2zM281.2 52.7l.9-.5 .7 2.5zM288.5 45.6l.8 2.5zM288.5 45.6h1.1l-.3 2.5zM313 42.1l1.8 1.8zM313 42.1l1.8 1.8-.9 .5zM224.5 70.9l2.1 1.4zM224.5 70.9l.7-.7 1.4 2.1z"/>
<path d="M237.9 64.1l2 1.5zM238.6 63.4l1.3 2.2-2-1.5zM168.4 83.8l2.6-.1zM168.6 82.8l2.4 .9-2.6 .1zM113 120l2.3 1zM113.5 119.2l1.8 1.8-2.3-1zM199.6 133.9l2.1 1.3zM199.6 133.9l2.1 1.3-.6 .7zM97.5 155.7l2.5 .6zM97.9 154.8l2.1 1.5-2.5-.6zM182.2 144.4l2.2 1.2zM182.2 144.4l2.2 1.2-.6 .8z"/>
<path d="M95.9 177.5l2.2 1.2zM95.9 177.5l2.2 1.2-.6 .8zM157.4 163.2l2.3 1.1zM157.4 163.2l2.3 1.1-.6 .8zM76 205.2l2.4 .9zM76 205.2l2.4 .9-.5 .9zM54.6 235.7l2.2 1.3zM54.6 235.7l2.2 1.3-.7 .8z"/>
</g>
<g font-size="4.8">
<text x="33.7" y="9.6">6</text>
<text x="103.7" y="9.6">5</text>
<text x="173.7" y="9.6">4</text>
<text x="243.7" y="9.6">3</text>
<text x="313.7" y="9.6">2</text>
<text x="383.7" y="9.6">1</text>
<text x="281" y="25.8">8</text>
<text x="228.3" y="34.4">14</text>
<text x="264.7" y="33.3">7</text>
<text x="6.2" y="38.9">D</text>
<text x="410.5" y="38.9">D</text>
<text x="211.3" y="44.8">13</text>
<text x="194.2" y="50.5">12</text>
<text x="262.9" y="49.1">6</text>
<text x="328.4" y="62.7">5</text>
<text x="133" y="79.6">2</text>
<text x="312.7" y="95.1">Bill of Materials</text>
<text x="259.5" y="101.5">Element</text>
<text x="287.8" y="101.4">Ammount</text>
<text x="323.7" y="101.5">Piece number</text>
<text x="374.5" y="101.5">Description</text>
<text x="86.1" y="107">1</text>
<text x="266.8" y="107.9">1</text>
<text x="296.8" y="107.9">1</text>
<text x="311.5" y="107.9">Upper syringe</text>
<text x="366.5" y="107.9">10 ml syringe</text>
<text x="6.4" y="113.1">C</text>
<text x="410.7" y="113.1">C</text>
<text x="266.8" y="114.3">2</text>
<text x="296.8" y="114.3">1</text>
<text x="311.5" y="114.3">Lower syringe</text>
<text x="366.5" y="114.3">10 ml syringe</text>
<text x="266.8" y="120.7">3</text>
<text x="296.8" y="120.7">1</text>
<text x="311.5" y="120.7">5V Stepper Motor</text>
<text x="366.5" y="120.8">Ref: 28BYJ-48</text>
<text x="266.8" y="127.1">4</text>
<text x="296.8" y="127.1">1</text>
<text x="311.5" y="127.2">Coupler</text>
<text x="366.5" y="127.1">5mm to 5mm</text>
<text x="366.5" y="133.5">rigid coupler</text>
<text x="266.8" y="139.9">5</text>
<text x="296.8" y="139.9">1</text>
<text x="311.5" y="140.1">M5 threaded rod</text>
<text x="366.5" y="140.1">100 mm length</text>
<text x="65.3" y="145.8">16</text>
<text x="266.8" y="146.4">6</text>
<text x="296.8" y="146.4">2</text>
<text x="311.5" y="146.4">M5 nut</text>
<text x="225" y="155.4">19</text>
<text x="266.8" y="152.8">7</text>
<text x="296.8" y="152.8">2</text>
<text x="311.5" y="152.9">M5 washer</text>
<text x="366.5" y="152.9">Wide Flat</text>
<text x="266.8" y="159.2">8</text>
<text x="296.8" y="159.2">1</text>
<text x="311.5" y="159.2">Spring</text>
<text x="366.5" y="159.2">1mm wire</text>
<text x="366.5" y="165.7">diameter. 10mm</text>
<text x="213.3" y="168.7">18</text>
<text x="366.5" y="172.1">inner diameter</text>
<text x="266.8" y="178.5">9</text>
<text x="296.8" y="178.5">2</text>
<text x="311.5" y="178.5">Anti Backlash 1</text>
<text x="366.5" y="178.5">PMMA 3 mm</text>
<text x="265.5" y="185">10</text>
<text x="296.8" y="185">2</text>
<text x="311.5" y="185">Anti Backlash 2</text>
<text x="366.5" y="185">PMMA 3 mm</text>
<text x="6.4" y="187.4">B</text>
<text x="190.8" y="186.3">17</text>
<text x="265.5" y="191.4">11</text>
<text x="296.8" y="191.4">2</text>
<text x="311.5" y="191.4">Anti Backlash 3</text>
<text x="366.5" y="191.4">PMMA 3 mm</text>
<text x="410.7" y="187.4">B</text>
<text x="265.5" y="197.8">12</text>
<text x="296.8" y="197.8">1</text>
<text x="311.5" y="197.8">Syringe tray 1</text>
<text x="366.5" y="197.8">PMMA 3 mm</text>
<text x="265.5" y="204.2">13</text>
<text x="296.8" y="204.2">1</text>
<text x="311.5" y="204.2">Syringe tray 2</text>
<text x="366.5" y="204.2">PMMA 3 mm</text>
<text x="265.5" y="210.6">14</text>
<text x="296.8" y="210.6">1</text>
<text x="311.5" y="210.7">Syringe tray 3</text>
<text x="366.5" y="210.7">PMMA 3 mm</text>
<text x="145.9" y="220.3">4</text>
<text x="265.5" y="217">15</text>
<text x="296.8" y="217">1</text>
<text x="311.5" y="217.1">Chasis-Front</text>
<text x="366.5" y="217.1">PMMA 3 mm</text>
<text x="265.5" y="223.5">16</text>
<text x="296.8" y="223.4">1</text>
<text x="311.5" y="223.6">Chasis-Secondary</text>
<text x="366.5" y="223.5">PMMA 3 mm</text>
<text x="265.5" y="229.9">17</text>
<text x="296.8" y="229.9">8</text>
<text x="311.5" y="230">Chasis-Body</text>
<text x="366.5" y="229.9">PMMA 3 mm</text>
<text x="128.3" y="238.4">3</text>
<text x="265.5" y="236.3">18</text>
<text x="296.8" y="236.3">1</text>
<text x="311.5" y="236.4">Chasis-back 1</text>
<text x="366.5" y="236.3">PMMA 3 mm</text>
<text x="265.5" y="242.7">19</text>
<text x="296.8" y="242.7">1</text>
<text x="311.5" y="242.8">Chasis-back 2</text>
<text x="366.5" y="242.7">PMMA 3 mm</text>
<text x="265.5" y="249.2">20</text>
<text x="296.8" y="249.2">2</text>
<text x="311.5" y="249.2">M4 rod</text>
<text x="366.5" y="249.2">150mm length</text>
<text x="265.5" y="255.6">21</text>
<text x="296.8" y="255.6">2</text>
<text x="311.5" y="255.6">M4 bolts and nuts</text>
<text x="366.5" y="255.6">Fix the chasis</text>
<text x="6.4" y="261.7">A</text>
<text x="83.6" y="261.5">15</text>
<text x="410.7" y="261.7">A</text>
<text x="316" y="283.3">Pump</text>
<text x="394.2" y="285">1 / 1</text>
<text x="33.7" y="290.9">6</text>
<text x="103.7" y="290.9">5</text>
<text x="173.7" y="290.9">4</text>
<text x="243.7" y="290.9">3</text>
<text x="313.7" y="290.9">2</text>
<text x="383.7" y="290.9">1</text>
</g>
<text font-size="3.4" x="241" y="266">iGEM Madrid-OLM</text>
<g font-size="2.7">
<text x="241" y="260.2">Diseño de</text>
<text x="273" y="260.1">Revisado por</text>
<text x="298" y="260.1">Aprobado por</text>
<text x="328.9" y="260.1">Fecha</text>
<text x="361" y="260.1">Fecha</text>
<text x="378.2" y="280.3">Edición</text>
<text x="397.2" y="280">Hoja</text>
</g>
</svg>
